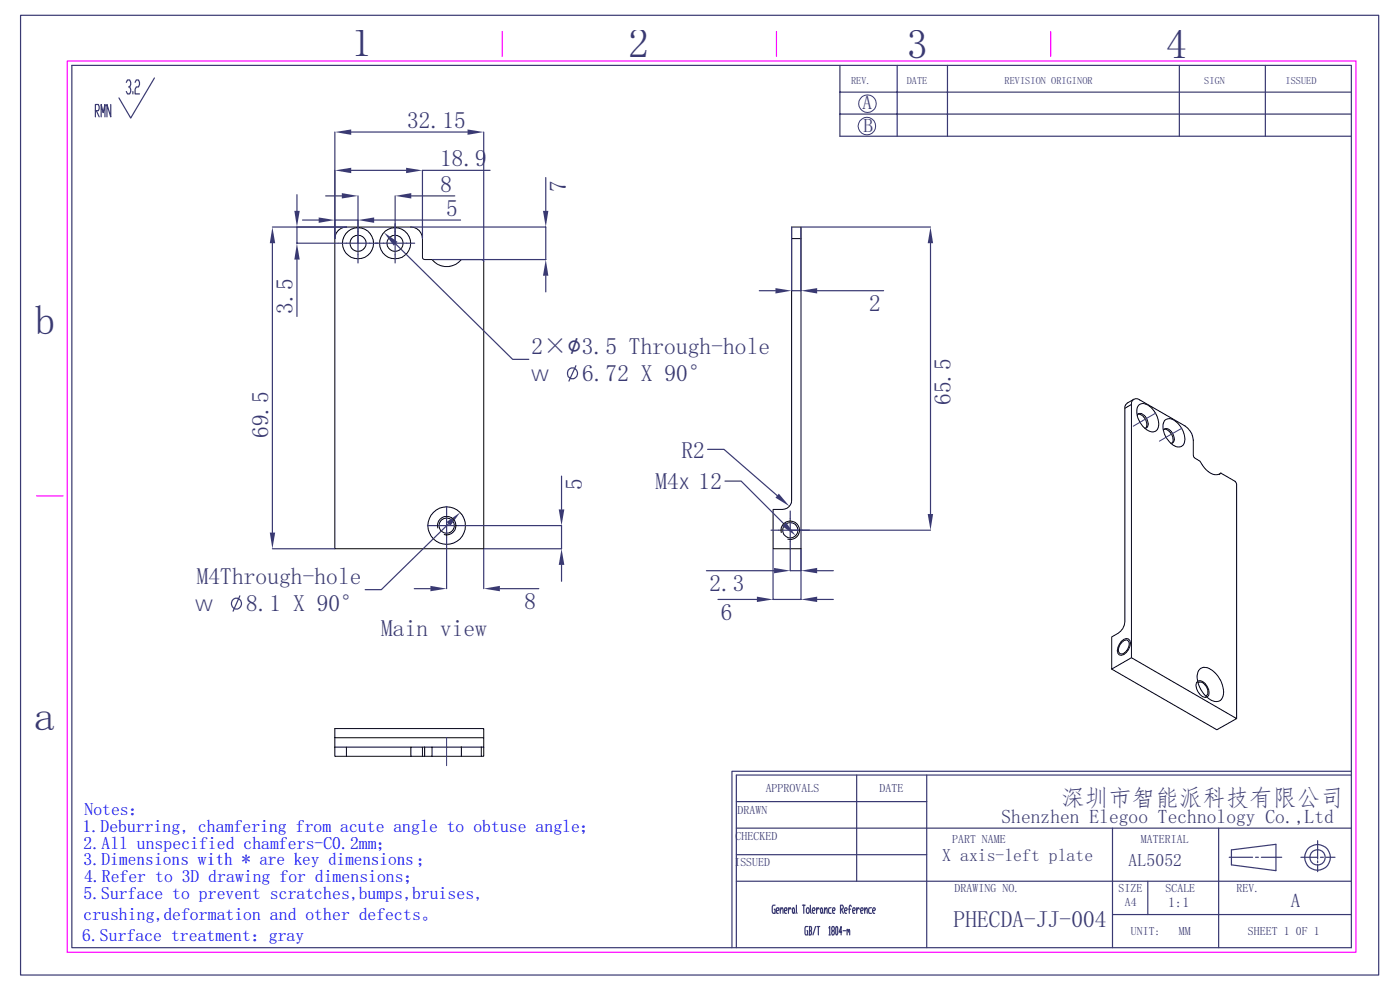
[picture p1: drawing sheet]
<svg xmlns="http://www.w3.org/2000/svg" width="297mm" height="210mm" viewBox="0 0 297 210" stroke-linecap="round" stroke-linejoin="round" font-family="sans-serif">
<path d="M14.3 12.9h273.4v189.1h-273.4zM106.6 6.7v5.3M164.7 6.7v5.3M222.9 6.7v5.3M7.7 105.2h5.7" fill="none" stroke="#f0f" stroke-width=".25"/>
<g fill="none" stroke="#393972" stroke-width=".25">
<path d="M4.4 3.2h288.1v203.6h-288.1zM15.2 13.9h271.5v187.1h-271.5zM26.8 17.5l.3-.5h.4l.2 .9-.2 .5h-.2M27.5 18.4l.2 .5-.2 1h-.4l-.3-.5M28.2 19.4v.5M28.7 17.5l.2-.5h.5l.2 .9-.2 .5h-.5l-.2 .5v1h.9M32.8 16.5l-5.1 8.5-2.5-4.2M178.2 13.9v15h108.5M178.2 19.5h108.5M190.3 13.9v15M201 13.9v15M250.2 13.9v15"/>
<path d="M268.4 13.9v15M20.2 23.5h.7l.1-.4-.1-.9h-.7v2.6M20.4 23.5l.6 1.3M21.5 24.8v-2.6l.4 1.7 .4-1.7v2.6M23.5 22.2v2.6l-.8-2.6v2.6M178.2 24.2h108.5M167.9 48.2v13.5h2v-13.5M161.1 61.7h3.4M173.4 61.7h14.1M156.2 175.7h130.5M156.2 170h40.4M181.7 164.4v22.5"/>
<path d="M196.6 164.4v36.6M236 175.7v25.3M258.5 175.7v25.3M279.5 178.3v3.9M286.7 163.6h-131.4v37.4M286.7 164.4h-130.5v36.6M156.2 186.9h130.5M156.2 181.3h40.4M164.4 192h-.4l-.2 .3v1.1l.2 .3h.4v-.8h-.1M164.7 193.2h.4l.2-.3-.2-.3h-.3l-.1 .3v.5l.1 .3h.3M165.5 193.2l.3-.6h.2l.1 1.1M165.5 192.6v1.1"/>
<path d="M166.4 193.2h.4l.2-.3-.2-.3h-.3l-.1 .3 .1 .8h.3M167.3 192.6v1.1M167.8 192.9l-.1-.3h-.2l-.2 .6M168.2 192.6h.2l.1 .3-.1 .8h-.2l-.1-.3zM168.5 193.4l.2 .3M169 192l.1 1.7M170.2 192h.6M170.5 192v1.7M171.2 192.6h.3l.2 .3v.5l-.2 .3h-.3l-.1-.3v-.5zM171.3 196.5h-.4l-.1 .3 .1 1.5h.4v-.9h-.1M171.6 196.5h.4l.2 .3-.2 .6M171.7 197.4h.3l.2 .6-.2 .3h-.4"/>
<path d="M171.7 196.5v1.8M171.9 192v1.4l.2 .3M172.3 193.2h.5l.1-.3-.1-.3h-.3l-.2 .3v.5l.2 .3h.3M173 196.5l-.5 1.8M173.2 192.6v1.1M173.3 196.5h.6M173.6 196.5v1.8M173.8 192.9l-.1-.3h-.2l-.3 .6M174.2 192.6l.3 .3v.5l-.2 .3-.2-.3zM174.5 193.4l.1 .3M174.9 193.2l.4-.6 .2 1.1M174.9 192.6v1.1"/>
<path d="M175.9 196.8l.1-.3v1.8M175.9 198.3h.2M176.3 192.6h-.4l-.1 .3 .1 .8h.4M176.6 197.4l-.2-.6 .2-.3h.3l.1 .6-.1 .3h-.3l-.2 .3 .2 .6h.3l.1-.3-.1-.6M176.6 193.2h.4l.2-.3-.2-.3h-.3l-.1 .3 .1 .8h.3M177.4 196.5h.2l.1 .3-.1 1.5h-.2l-.1-.3zM178.3 192.9h.4l.2-.3-.2-.6h-.4v1.7M178.5 192.9l.4 .8M178.6 197.7h-.6l.4-1.2v1.8M178.9 197.4h.5M179.2 193.2h.4l.1-.3-.1-.3h-.3l-.1 .3v.5l.1 .3h.3M179.7 197.4l.1-.3 .2 .6"/>
<path d="M179.7 197.1v1.2M180 197.4l.1-.3 .2 1.2M180 192.9h.5M180.6 192.3l-.1-.3h-.2l-.1 1.7M180.9 193.2h.4l.1-.3-.1-.3h-.3l-.1 .3 .1 .8h.3M181.7 192.6v1.1M182.3 192.9l-.1-.3h-.2l-.3 .6M182.6 193.2h.4l.1-.3-.1-.3h-.3l-.1 .3 .1 .8h.3M183.4 193.2l.5-.6 .1 1.1M183.4 192.6v1.1M184.9 192.6h-.5l-.1 .3 .1 .8h.5M185.1 193.2h.4l.2-.3-.2-.3h-.2l-.2 .3v.5l.2 .3h.2"/>
<path d="M236 194h50.7M243.5 186.9v7.1M260.8 181.8h4.9M261.2 180.3l9.5-1.2v5.6l-9.5-1.2zM266.4 181.8h.6M267.6 181.8h4.3M276 181.8h3.5M279.5 182.6v.4M279.5 183.4v1.5M280.1 181.8h.7M281.3 181.8h1.9"/>
<circle cx="279.5" cy="181.9" r="1.63"/>
<circle cx="279.5" cy="181.9" r="2.72"/>
</g>
<g fill="none" stroke="#393972" stroke-width=".21">
<circle cx="183.9" cy="26.7" r="1.86"/>
<circle cx="184" cy="22" r="1.86"/>
</g>
<g fill="none" stroke="#000" stroke-width=".21">
<path d="M167.9 50.6h2v65.8h-5.9v-8.3a3.7 3.7 0 0 0 3.4-.6l.5-.9v-.5v-57.9h2v2.4"/>
<circle cx="167.6" cy="112.5" r="1.61"/>
</g>
<g fill="#393972">
<path d="M164.5 61.1l3.4 .6-3.4 .6z"/>
<path d="M169.9 61.7l3.5-.6v1.2z"/>
</g>
<path d="M169.9 116.5v4.6h-2.3v-4.5M149.9 121.1h14.3M173.4 121.1h3.4" fill="none" stroke="#393972" stroke-width=".25"/>
<g fill="#393972">
<path d="M169.9 121.1l3.5-.6v1.1z"/>
<path d="M164.2 120.5l3.4 .6-3.4 .5z"/>
</g>
<path d="M150.1 95.3h3.5l11.3 9.8" fill="none" stroke="#393972" stroke-width=".25"/>
<path d="M165.2 104.7l2.3 2.7-3-1.8z" fill="#393972"/>
<path d="M153.8 102.1h3.4l9.2 9.1" fill="none" stroke="#393972" stroke-width=".25"/>
<path d="M165.9 111.6l.9-.8 2 2.8z" fill="#393972"/>
<path d="M170 48.2h27.4M197.4 51.6v57.4M167.7 112.5h29.7" fill="none" stroke="#393972" stroke-width=".25"/>
<g fill="#393972">
<path d="M197.4 48.2l.6 3.4h-1.2z"/>
<path d="M196.8 109h1.2l-.6 3.5z"/>
</g>
<path d="M164 116.5v10.7h5.9v-10.7M152.3 127.2h8.3M173.4 127.2h3.4" fill="none" stroke="#393972" stroke-width=".25"/>
<g fill="#393972">
<path d="M169.9 127.2l3.5-.6v1.1z"/>
<path d="M160.6 126.6l3.4 .6-3.4 .5z"/>
</g>
<path d="M71 28v22.6M74.5 28h24.7M102.6 28v27.5M167.6 108.4v4.1h-4M171.7 112.5h-4.1v4.1" fill="none" stroke="#393972" stroke-width=".25"/>
<g fill="none" stroke="#000" stroke-width=".21">
<path d="M71.8 48.9l1.1-.7h.6h13.7a2.46 2.46 0 0 1 2.4 2.4l.1 4.2 .4 .3h1.6a4 4 0 0 0 6.2 0h4.2h.3l.2 .4v60.9h-31.6v-65.8l.1-.6zM240 85.8a1.05 1.05 0 0 1 .5-1.1 1.05 1.05 0 0 1 1.3 .1l9.6 5.6a4.1 4.1 0 0 1 1.8 3v3.5l1.4 .9a4.5 4.5 0 0 0 3.5 2.9l.6-.1 .3-.2M240 85.8l-1.4 .8v45.3a3.7 3.7 0 0 1-2.8 3.2v6.8M240 85.8v53.7M240.5 84.7l-1.4 .8-.5 .7v.4M241.3 88.1v-.2a1.21 1.21 0 0 1 1.9 .7 1.54 1.54 0 0 1 0 2.2h-.4M241.4 87.9a2.11 2.11 0 0 1 1.7 2.9M241.7 85.8a2.26 2.26 0 0 1 2.9 1.1 3.9 3.9 0 0 1 .8 4.4 1.82 1.82 0 0 1-2.5-.5 4.1 4.1 0 0 1-1.4-4.7zM246.8 91.3a1.01 1.01 0 0 1 1.7 .3 1.76 1.76 0 0 1 .2 2.4h-.3M246.9 91.1a2.1 2.1 0 0 1 1.8 2.8l-.1 .1M247 89.3a1.65 1.65 0 0 1 2.5 .1 4.5 4.5 0 0 1 1.6 4.8 1.55 1.55 0 0 1-2.3 .1 4.5 4.5 0 0 1-1.8-5zM165.7 113a1.96 1.96 0 0 1 1.8-2.5 1.96 1.96 0 0 1 2.1 2.1 1.96 1.96 0 0 1-2.5 1.8"/>
<path d="M259 100.4l3 1.7 .3 .6v49.7M259 100.4l-.5 .3M237.9 136l1-.5h.5a1.7 1.7 0 0 1 0 2.3 1.7 1.7 0 0 1-2 1.1 1.65 1.65 0 0 1 0-2.2zM238 136.3l.3-.3a.76 .76 0 0 1 1-.1 .76 .76 0 0 1 .2 1 2.09 2.09 0 0 1-1.7 1.8 1.24 1.24 0 0 1-.2-1.9zM235.8 141.9l4.2-2.4 22.3 12.9-4.2 2.4zM254.1 144.5a1.7 1.7 0 0 1 2 1.1 1.7 1.7 0 0 1 0 2.3 1.67 1.67 0 0 1-2-1.2 1.65 1.65 0 0 1 0-2.2zM254.2 144.8a1.17 1.17 0 0 1 1.7 .8l.3 1.2a.67 .67 0 0 1-.5 .8M254.5 142a2.1 2.1 0 0 1 2.8 .3 5.5 5.5 0 0 1 2 5.7 1.62 1.62 0 0 1-2.4 .5 5.8 5.8 0 0 1-2.8-5.9z"/>
<circle cx="76" cy="51.6" r="3.3"/>
<circle cx="76" cy="51.6" r="1.72"/>
<circle cx="83.8" cy="51.6" r="1.71"/>
<circle cx="83.8" cy="51.6" r="3.3"/>
<circle cx="94.7" cy="111.5" r="4"/>
<circle cx="94.8" cy="111.5" r="1.62"/>
</g>
<path d="M245.2 87.6l-4.8 2.8M250.7 90.8l-4.7 2.8" fill="none" stroke="#393972" stroke-width=".21"/>
<g fill="#393972">
<path d="M71 28l3.5-.5v1.1z"/>
<path d="M99.2 27.5l3.4 .5-3.4 .6z"/>
</g>
<path d="M71 36.1v14.5M74.5 36.1h11.6M104 36.1h-14.4v14.5" fill="none" stroke="#393972" stroke-width=".25"/>
<g fill="#393972">
<path d="M71 36.1l3.5-.5v1.1z"/>
<path d="M86.1 35.6l3.5 .5-3.5 .6z"/>
</g>
<path d="M69.1 41.6h3.4M75.9 41.6v9.9M83.8 41.6v9.9M87.2 41.6h9.3" fill="none" stroke="#393972" stroke-width=".25"/>
<g fill="#393972">
<path d="M72.5 41l3.4 .6-3.4 .5z"/>
<path d="M83.8 41.6l3.4-.6v1.1z"/>
</g>
<path d="M64.2 46.7h3.4M75.9 47.4v-.7h-4.9v3.9M79.4 46.7h18.3" fill="none" stroke="#393972" stroke-width=".25"/>
<g fill="#393972">
<path d="M67.6 46.1l3.4 .6-3.4 .6z"/>
<path d="M75.9 46.7l3.5-.6v1.2z"/>
</g>
<g fill="none" stroke="#393972" stroke-width=".25">
<path d="M83.9 51.7l24.9 24.5h3.4M122.2 77.6l-1.5 3.2"/>
<circle cx="121.4" cy="79.2" r="1.15"/>
</g>
<path d="M81.4 49.3l2.9 2-.8 .8z" fill="#393972"/>
<path d="M94.7 115.6v9.3M102.6 116.5v8.4M87.9 124.9h3.4M106 124.9h8.3" fill="none" stroke="#393972" stroke-width=".25"/>
<g fill="#393972">
<path d="M91.3 124.3l3.4 .6-3.4 .5z"/>
<path d="M102.6 124.9l3.4-.6v1.1z"/>
</g>
<path d="M57.8 48.2h15.6M57.8 51.6v61.4M57.8 116.4h13.2" fill="none" stroke="#393972" stroke-width=".25"/>
<g fill="#393972">
<path d="M57.8 48.2l.6 3.4h-1.2z"/>
<path d="M57.2 113h1.2l-.6 3.4z"/>
</g>
<path d="M115.8 37.7v7M87.2 48.2h28.6v6.9h-24.1M115.8 58.5v3.4" fill="none" stroke="#393972" stroke-width=".25"/>
<g fill="#393972">
<path d="M115.8 55.1l.5 3.4h-1.1z"/>
<path d="M115.2 44.7h1.1l-.5 3.5z"/>
</g>
<path d="M63 41.3v3.4M63 55.1v12M73.4 48.2h-10.4v3.4h8.7" fill="none" stroke="#393972" stroke-width=".25"/>
<g fill="#393972">
<path d="M62.4 44.7h1.2l-.6 3.5z"/>
<path d="M63 51.6l.6 3.5h-1.2z"/>
</g>
<g fill="none" stroke="#393972" stroke-width=".25">
<path d="M95.2 111.1l-14.3 14h-3.4M50.9 126.4l-1.5 3.3"/>
<circle cx="50.2" cy="128" r="1.12"/>
</g>
<path d="M94.7 110.7l2.9-2-2.1 2.8z" fill="#393972"/>
<path d="M98.9 111.5h20.2v4.9h-16.4M119.1 101v7.1M119.1 119.8v3.5" fill="none" stroke="#393972" stroke-width=".25"/>
<g fill="#393972">
<path d="M119.1 116.4l.6 3.4h-1.2z"/>
<path d="M118.5 108.1h1.2l-.6 3.4z"/>
</g>
<path d="M75.9 47.4v4.2h-4.1M83.8 47.4v4.2h-7.9v4.2M88 51.6h-4.2v4.2M94.7 107.4v4.1h-4M98.8 111.5h-4.1v4.1" fill="none" stroke="#393972" stroke-width=".25"/>
<g fill="none" stroke="#000" stroke-width=".21">
<path d="M92.9 112a1.96 1.96 0 0 1 1.7-2.4 1.96 1.96 0 0 1 2.1 2.1 1.96 1.96 0 0 1-2.5 1.7M71 158.5v1.9h2.5M71 156.5h31.6v2M71 158.5h2.5M87.2 158.5h2.4v1.9h-2.4zM87.2 158.5h-13.7v1.9h13.7M89.6 158.5h13M90.1 158.5v1.9h-.5M91.7 158.5v1.9h-1.6M97.9 158.5v1.9h4.2M102.1 158.5v1.9M102.6 158.5v1.9h-.5"/>
<path d="M102.6 156.5v-2h-31.6v4M91.7 160.4h6.2"/>
</g>
<path d="M94.7 156.5v5.9" fill="none" stroke="#393972" stroke-width=".21"/>
<g font-size="8.8" fill="#393972">
<text x="74.5" y="11.9">1</text>
<text x="133.3" y="12.2">2</text>
<text x="192.4" y="12.2">3</text>
<text x="247.4" y="12.3">4</text>
<text x="7.4" y="70.9">b</text>
<text x="7.2" y="154.8">a</text>
</g>
<g font-size="5" fill="#393972">
<text x="86.4" y="27.1">32.15</text>
<text x="93.3" y="35.2">18.9</text>
<text x="93.4" y="40.7">8</text>
<text x="120.1" y="40.7" transform="rotate(-90 120.1 40.7)">7</text>
<text x="94.7" y="45.8">5</text>
<text x="184.4" y="66">2</text>
<text x="62.1" y="66.5" transform="rotate(-90 62.1 66.5)">3.5</text>
<text x="112.8" y="75.1">2×∅3.5 Through-hole</text>
<text x="201.7" y="86" transform="rotate(-90 201.7 86)">65.5</text>
<text x="56.9" y="92.9" transform="rotate(-90 56.9 92.9)">69.5</text>
<text x="144.6" y="97.1">R2</text>
<text x="123.4" y="104" transform="rotate(-90 123.4 104)">5</text>
<text x="139.1" y="103.7">M4↧12</text>
<text x="41.7" y="123.9">M4Through-hole</text>
<text x="150.5" y="125.3">2.3</text>
<text x="111.3" y="129.1">8</text>
<text x="153" y="131.4">6</text>
<text x="80.9" y="134.9">Main view</text>
<text x="225.1" y="170.9">深圳市智能派科技有限公司</text>
<text x="202.3" y="196.7">PHECDA-JJ-004</text>
</g>
<g font-size="4.6" fill="#393972">
<text x="112.7" y="80.8">⌵ 6.72 X 90°</text>
<text x="41.4" y="129.7">⌵ 8.1 X 90°</text>
</g>
<g font-size="4.1" fill="#393972">
<text x="183" y="23.1">A</text>
<text x="183.2" y="28.1">B</text>
<text x="212.5" y="174.6">Shenzhen Elegoo Technology Co.,Ltd</text>
<text x="273.9" y="192.3">A</text>
</g>
<g font-size="3.8" fill="#00f">
<text x="17.9" y="172.9">Notes：</text>
<text x="17.5" y="176.5">1.Deburring, chamfering from acute angle to obtuse angle；</text>
<text x="17.7" y="183.6">3.Dimensions with * are key dimensions；</text>
<text x="17.7" y="180.1">2.All unspecified chamfers-C0.2mm；</text>
<text x="17.7" y="190.7">5.Surface to prevent scratches,bumps,bruises,</text>
<text x="17.8" y="187.2">4.Refer to 3D drawing for dimensions；</text>
<text x="17.7" y="195.1">crushing,deformation and other defects。</text>
<text x="17.4" y="199.7">6.Surface treatment：gray</text>
</g>
<g font-size="3.8" fill="#393972">
<text x="199.9" y="182.6">X axis-left plate</text>
<text x="239.4" y="183.7">AL5052</text>
</g>
<text font-size="3" fill="#393972" x="247.8" y="192.4">1:1</text>
<g font-size="2.5" fill="#393972">
<text x="156.5" y="172.7">DRAWN</text>
<text x="162.4" y="168.1">APPROVALS</text>
<text x="186.6" y="168.1">DATE</text>
<text x="156" y="178.2">CHECKED</text>
<text x="202" y="178.8">PART NAME</text>
<text x="242" y="178.8">MATERIAL</text>
<text x="155.8" y="183.7">ISSUED</text>
<text x="202.5" y="189.3">DRAWING NO.</text>
<text x="237.3" y="189.3">SIZE</text>
<text x="247.2" y="189.3">SCALE</text>
<text x="262.3" y="189.3">REV.</text>
<text x="238.6" y="192.3">A4</text>
<text x="239.9" y="198.3">UNIT:</text>
<text x="250.1" y="198.3">MM</text>
<text x="264.8" y="198.3">SHEET 1</text>
<text x="274.9" y="198.3">0F 1</text>
</g>
<g font-size="2.2" fill="#393972">
<text x="180.6" y="17.8">REV.</text>
<text x="192.4" y="17.8">DATE</text>
<text x="213.1" y="17.8">REVISION ORIGINOR</text>
<text x="255.5" y="17.8">SIGN</text>
<text x="272.7" y="17.8">ISSUED</text>
</g>
</svg>
